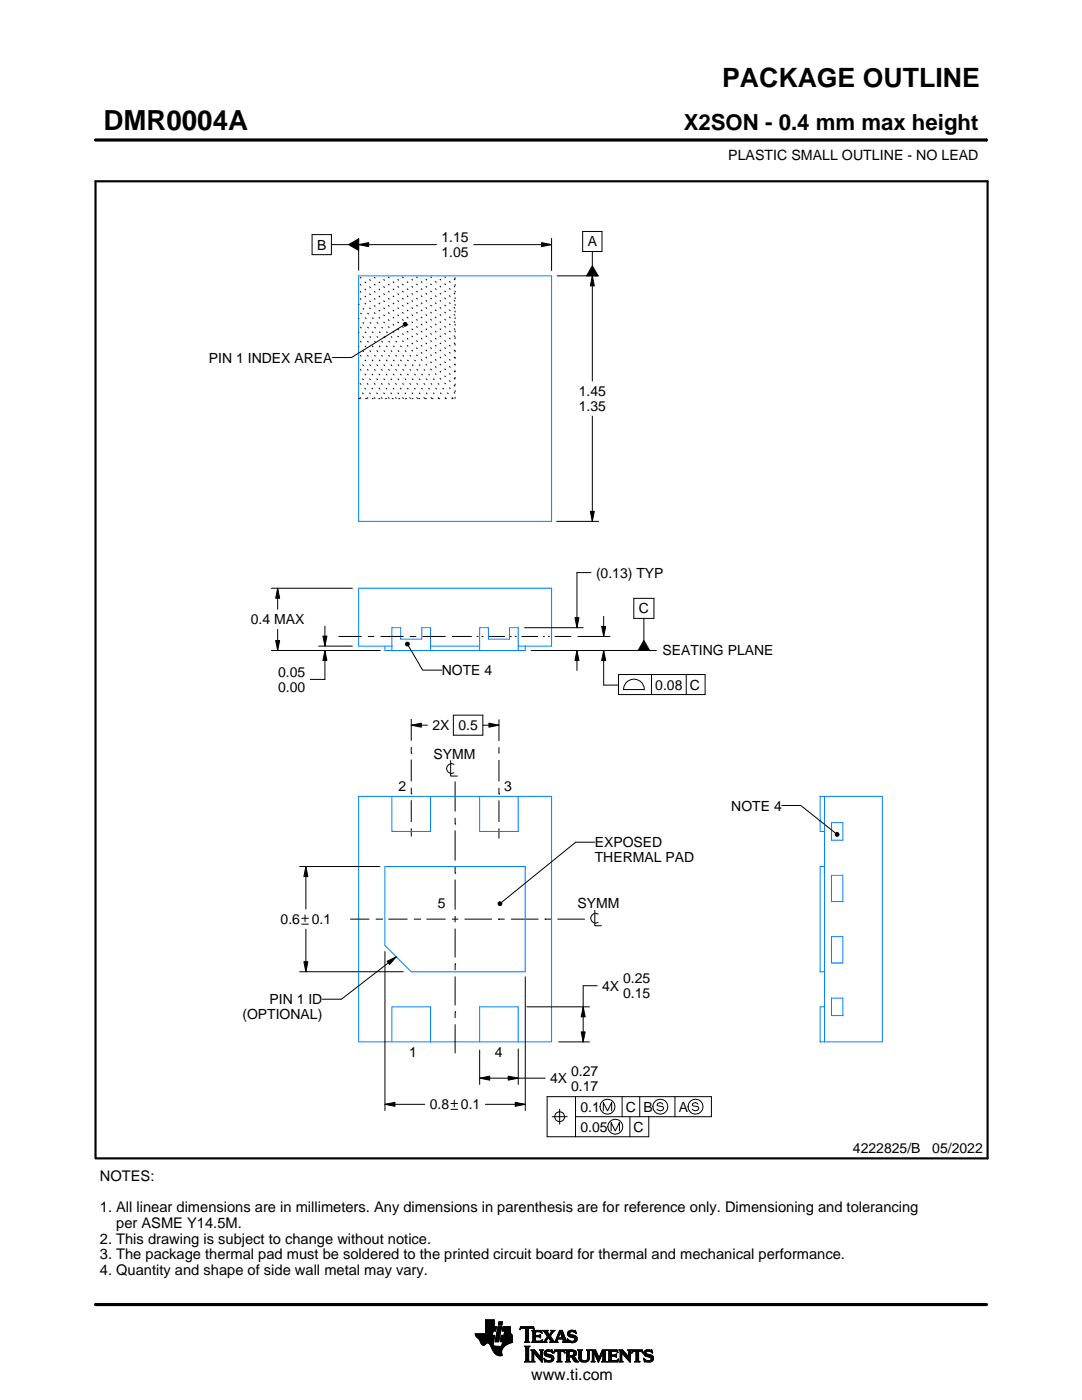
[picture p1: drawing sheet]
<svg xmlns="http://www.w3.org/2000/svg" width="216mm" height="279mm" viewBox="0 0 216 279" stroke-linecap="round" stroke-linejoin="round" font-family="sans-serif">
<g fill="none" stroke="#000" stroke-width=".2">
<path d="M19.1 27.9h177.7M196.8 27.7v.5M62.3 46.8h3.8v4h-3.8zM66.1 48.8h3.5M69.6 48.8l2-1.1v2.3zM71.6 48.8l2-.4v.8zM71.6 47.6v6.3M71.6 48.8h15.5M94.5 48.8h15.6M108.1 48.4l2 .4-2 .4zM110.1 47.6v6.4M111.2 55.1h8.2"/>
<path d="M116.3 46.2h3.8v4h-3.8zM118.2 55.1l.4 2h-.8zM118.2 50.2v2.9M118.2 55.1v21M118.2 53.1l1.1 2h-2.3zM80.5 64.6l.2-.3 .4 .1 .1 .3-.1 .3-.4 .1-.2-.2zM80.5 64.9l-10.4 6.5h-3.8M118.2 83.1v21M54.2 117.4h16.1M55.4 117.4l.4 2h-.8zM55.4 117.4v4.2M111.1 104.1h8.3"/>
<path d="M117.8 102.1h.8l-.4 2zM117.9 114.3h-2.8v11M126.5 119.4h4v4h-4zM54.2 129.8h21.7M55 127.8h.8l-.4 2zM55.4 125.6v4.2M63.6 128.9h6.7M64.4 126.9h.8l-.4 2zM64.8 129.8l.4 2h-.8zM64.8 124.9v4M64.8 129.8v5.8h-2.9M67.5 127h4.7"/>
<path d="M73.4 127h1.3M75.9 127h4.6M80.9 128.4l.3-.2h.3l.2 .3-.2 .4h-.3l-.3-.2zM81.5 128.9l2.8 4.8h3.8M81.8 127h1.3M84.3 127h4.6M90.2 127h.6M104.7 125.3h11.7M106 129.8h25M114.7 123.3h.8l-.4 2zM115.1 129.8l.4 2h-.8zM115.1 129.8v4"/>
<path d="M115.3 127h6.4M120.1 125h.8l-.4 2zM120.5 129.8l.4 2h-.8zM120.5 129.8v6.9h2.8M120.5 123v4M123.4 134.6h17.3v4h-17.3zM124.8 136.4a2.08 2.08 0 0 1 2.4-.8 2.08 2.08 0 0 1 1.4 2h-4.2l.1-.6zM128.5 123.4v4.4M128.5 127.8l1.1 2h-2.3zM130 134.6v4M136.9 134.6v4M82.1 144.7l2-.4v.8z"/>
<path d="M82.1 158.5h.1M82.1 150.3h.1M82.1 143.5v4.3M82.1 149.1v1.2M82.1 151.6v4.3M82.1 157.2v1.3M82.1 159.7v4.3M82.1 144.7h3.2M89.9 151.8v3.1h1.4M90.5 142.7h5.8v4h-5.8zM90.6 152.5a.98 .98 0 0 0-1.5 .9 .98 .98 0 0 0 1.5 .8M90.8 155.9v6.1"/>
<path d="M96.3 144.7h3.3M97.6 144.3l2 .4-2 .4zM99.6 158.5h.1M99.6 143.6v4.3M99.6 149.1v1.3M99.6 151.7v4.3M99.6 157.2v1.3M99.6 159.7v4.3M59.8 172.9h16M61 172.9l.4 2h-.8zM61 172.9v8.5M82.1 165.3v1.6"/>
<path d="M90.8 174.3h.1M90.8 164.5h.1M90.8 163.2v1.3M90.8 165.7v6.1M90.8 173v1.3M90.8 175.5v6M99.6 165.3v2M118.7 168.1h-3.8l-14.8 12M156 160.8h3.8l6.9 5.5M166.7 166.4l.2-.3 .4 .1 .1 .3-.1 .3-.4 .1-.2-.2zM59.8 193.9h20.7M60.2 183.3h1.3"/>
<path d="M60.2 184.4h1.3M60.6 191.9h.8l-.4 2zM60.9 182.6v1.3M61 185.4v8.5M69.9 183.4h3.8M75 183.4h1.2M76.2 183.4h.1M76.8 189.9v31.7M77.2 191.9l1.9-1-1.4 1.6zM77.5 183.4h3.8M79.1 190.9l-11 8.5h-3.8M82.6 183.4h1.2"/>
<path d="M83.8 183.4h.1M85.1 183.4h3.8M90.2 183.4h1.2M90.8 192.4h.1M90.8 182.8v1.3M90.8 185.3v5.8M90.8 192.4v1.2M90.8 194.9v5.8M92.7 183.4h5.5M99.4 180.2l.3-.2h.3l.2 .3-.2 .4h-.3l-.3-.2zM99.4 183.4h.1M99.4 183.4h1.3"/>
<path d="M102 183.4h5.4M104.8 194.9v26.7M108.7 183.4h.1M108.7 183.4h1.3M111.2 183.4h5.5M118.7 181.7v3.1h1.3M119.2 196.7h-2.8v11.2M119.4 182.4a.98 .98 0 0 0-1.5 .9 .98 .98 0 0 0 1.5 .8M90.6 219.6v1.3M90.8 201.9h.1M90.8 201.9v1.3M90.8 204.4v5.8"/>
<path d="M95.7 215.2l2-.4v.8zM95.7 215.2h13.1M95.7 209.6v6.8M101.4 214.8l2 .4-2 .4zM102.8 220l2 .4-2 .4zM103.4 209.3v7.1M105.1 200.9h12.5M111.5 207.9h6.1M114.8 218.9v8M116 205.9h.8l-.4 2zM116.4 200.9l.4 2h-.8zM124.1 218.9v4"/>
<path d="M127.7 218.9v4M134.7 218.9v4M76.8 220.4l2-.4v.8zM76.8 220.4h8M90 220.2h1.3M90 221.4h1.3M96.9 220.4h7.9M110.2 222.9h3M111.7 221.4v3M114.8 222.9h27.2v-4h-32.8v8h20.3v-4M120.4 221.7v-1.7l.8 1.7 .9-1.7v1.7M121.9 225.7v-1.7l.9 1.7 .8-1.7v1.7"/>
<path d="M125.7 222.9v4M132.3 220.4l-.5-.4-.5 .2-.2 .3 .2 .2 1 .2 .1 .3-.1 .3-.5 .2-.7-.3M139.3 220.4l-.5-.4-.5 .2-.2 .3 .2 .2 1 .2 .2 .3-.2 .3-.5 .2-.7-.3M94.8 266.2h3.5M94.8 266.3h3.5M94.9 266.4h3.3M94.9 266.5h3.8l-.2 1.2M94.9 266.5h3.8M95 266.6h3.7M95 266.7h3.7M95.1 266.8h3.6M95.2 266.9h3.4"/>
<path d="M95.3 267h3.3M95.4 267.1h3.2M95.5 267.2h3.1M95.6 267.3h3M95.7 267.4h2.8M95.7 267.5h2.8M95.8 267.6h2.7M95.8 267.7h2.7M95.9 267.8h2.6M95.9 267.9h2.5M95.9 268h2.5M96 268h1.1"/>
<path d="M96 268.1h1M96.1 268.2h.8M96.1 268.3h.7M96.2 268.4h.6M96.3 268.4h.4M96.9 266.1h1.4M96.9 266h1.4M96.9 265.9h1.4M96.9 265.8h1.5M96.9 265.7h1.5M96.9 264.7l2.2 .1-.2 .9h-.5l-.2 .8M96.9 265.6h2"/>
<path d="M96.9 265.5h2M96.9 265.4h2M96.9 265.3h2.1M96.9 265.2h2.1M96.9 265.1h2.1M96.9 265h2.1M96.9 264.9h2.1M96.9 264.8h2.2M96.9 264.6h1.7M96.9 264.5h1.7M96.9 264.4h1.7M96.9 264.3h1.7"/>
<path d="M96.9 264.2h1.7M96.9 264.1h1.7M96.9 264h1.7M96.9 263.9h1.7M96.9 263.8h1.7M96.9 263.7h1.7M96.9 263.6h1.7M96.9 263.5h1.7M96.9 263.4h1.7M97.5 268h.9M97.6 268.1h.8M97.7 268.2h.7"/>
<path d="M97.7 268.3h.7M97.8 268.4h.6M97.9 268.5h.6M97.9 268.6h.7M98 268.7h1.1M98 268.8h2.6M98 268.8h2.5M98.1 268.9h2.3M98.1 269h2.3M98.1 269.1h2.2M98.2 269.2h2.1M98.2 269.2h2"/>
<path d="M98.2 269.3h2M98.3 269.4h1.9M98.3 269.5h1.8M98.4 269.6h1.7M98.4 268v.4l.3 .2 2 .1M98.5 269.7h1.6M98.5 267.7l-.1 .3M98.5 269.8h1.6M98.6 269.9h1.5M98.6 264.8v-1.4h-1.7v2.8h-2.1l.1 .3 .8 .9 .6 1h.4l.5-.4 .4 .1 1 1.8 .8 .6h.8l-.1-1.1 .8-.9M98.6 270h1.5M98.7 270h1.4"/>
<path d="M98.8 270.1h1.3M98.8 267.7h.7M98.8 267.6h.7M98.8 267.5h.7M98.9 270.2h1.2M98.9 267.4h.7M98.9 267.3h.7M98.9 267.2h.7M98.9 267.1h.7M98.9 267h.7M98.9 270.3h1.3M99 266.9h.6"/>
<path d="M99 266.9h.7M99 266.8h.7M99 266.7h.7M99 266.6h.7M99 266.5h.7M99.1 270.4h1.1M99.1 266.4h.7M99.1 266.3h.7M99.1 266.2h.7M99.1 266.1h.7M99.1 266h.7M99.2 265.9h.7"/>
<path d="M99.2 265.8h.7M99.2 270.4h1M99.2 265.7h.7M99.2 265.6h.7M99.2 265.5h.7M99.3 265.4h.6M99.3 265.4h.7M99.3 265.3h.7M99.3 265.2h.7M99.3 265.1h.7M99.3 265h.7M99.4 270.5h.8"/>
<path d="M99.4 264.9h.7M99.4 264.8h.7M99.4 264.8h.7l-.6 3h-.7zM99.4 264.5l.2-.7h.7l-.2 .7h-.7M99.5 264.4h.6M99.5 264.3h.7M99.5 264.2h.7M99.5 264.1h.7M99.5 264h.7M99.5 263.9h.7M99.6 263.8h.7M99.8 270.6h.1"/>
<path d="M99.8 267.7h2.4M99.8 267.6h2.4M99.8 267.5h2.4M99.9 267.4h2.3M99.9 267.3h2.3M99.9 267.2h2.3M99.9 267.1h2.3M99.9 267h2.3M99.9 266.9h2.3M100 266.9h2.2M100 266.8h2.2M100 266.7h2.2"/>
<path d="M100 266.6h2.2M100 266.5h2.2M100.1 268.6h.7M100.2 268.5h.7M100.2 268.4h.8M100.2 268.4h.9M100.2 268.3h1M100.2 268.2h1.2M100.2 265.6h1.6M100.2 268.1h1.4M100.2 265.5h1.6M100.2 268h1.6"/>
<path d="M100.3 265.4h1.5M100.3 268h1.7M100.3 267.9h1.9M100.3 265.3h1.5M100.3 267.8h1.9M100.3 265.2h1.5M100.3 265.1h1.5M100.3 265h1.5M100.4 264.9h1.4M100.4 264.8h1.4M100.6 266.5l.1-.8h-.5l.2-.9h1.4l.1 1.1 .3 .6v1.4l-1.3 .6M100.6 266.4h1.5"/>
<path d="M100.6 266.3h1.4M100.6 266.2h1.4M100.6 266.1h1.3M100.7 266h1.2M100.7 265.9h1.2M100.7 265.8h1.1M100.7 265.7h1.1M102.2 266.5h-2.2l-.2 1.1 .1 .2h.4l-.2 .9M103.7 265.3h.1M103.8 265.2h.2M103.8 265h2.8M103.8 264.9h2.7"/>
<path d="M103.9 264.8h2.6M104.7 267.8h1M104.7 271.8h1.1M104.7 268.7h1M104.8 267.7h.7M104.8 271.7h.8M104.9 265.2h.6M104.9 268.9h.6M104.9 267.6h.6M104.9 267.5l-.2 .3M104.9 267.5h.6M104.9 267.4h.6"/>
<path d="M104.9 267.3h.6M104.9 267.2h.6M104.9 267.1h.6M104.9 267h.6M104.9 266.8h.6M104.9 266.7h.6M104.9 266.6h.6M104.9 266.5h.6M104.9 266.4h.6M104.9 266.3h.6M104.9 266.2h.6M104.9 266.1h.6"/>
<path d="M104.9 265.9h.6M104.9 265.8h.6M104.9 265.7h.6M104.9 265.6h.6M104.9 265.5h.6M104.9 265.4h.6M104.9 265.3h.6M104.9 271.5h.6M104.9 269h.6M104.9 271.4h.6M104.9 271.4v-2.4l-.2-.4h1.1l-.3 .4v2.4M104.9 271.4l-.2 .4h1.1l-.3-.4"/>
<path d="M104.9 271.3h.6M104.9 271.2h.6M104.9 271.1h.6M104.9 271h.6M104.9 270.9h.6M104.9 270.8h.6M104.9 270.6h.6M104.9 270.5h.6M104.9 270.4h.6M104.9 270.3h.6M104.9 270.2h.6M104.9 270.1h.6"/>
<path d="M104.9 270h.6M104.9 269.9h.6M104.9 269.8h.6M104.9 269.6h.6M104.9 269.5h.6M104.9 269.4h.6M104.9 269.3h.6M104.9 269.2h.6M104.9 269.1h.6M105.5 267.5l.2 .3M105.5 267.5v-2.3l.7-.1 .4 .3-.1-.6h-2.6l-.1 .6 .4-.3 .7 .1v2.3M105.7 267.8h-1"/>
<path d="M105.9 271.8h.8M105.9 269.4h.8M106.1 269.5h.7M106.1 267.8h2M106.1 271.7h.5M106.2 269.6h.7M106.2 271.5h.3M106.2 265.6h1.8M106.2 269.8h.8M106.2 271.4h.3M106.2 271.4l-.3 .4h.8l-.2-.4M106.2 271.3h.3"/>
<path d="M106.2 271.2h.3M106.2 271.1h.3M106.2 271h.3M106.2 270.9h.3M106.2 270.8h.3M106.2 270.6h.3M106.2 270.5h.3M106.2 270.4h.3M106.2 270.3h.3M106.2 270.2h.3M106.2 270.1h.3M106.2 270h1"/>
<path d="M106.2 269.9h.9M106.2 269.8v1.6M106.2 269.8l-.3-.4h.8l1.2 1.4M106.3 267.7h1.8M106.3 265.7h1.8M106.3 267.6h.6M106.3 265.8h.6M106.3 267.5l-.2 .3M106.3 267.5h.5M106.3 267.4h.5M106.3 267.3h.5M106.3 267.2h.5"/>
<path d="M106.3 267.1h.5M106.3 267h.5M106.3 266.8h.5M106.3 266.7h1.6M106.3 266.6h1.6M106.3 266.5h.5M106.3 266.4h.5M106.3 266.3h.5M106.3 266.2h.5M106.3 266.1h.5M106.3 265.9h.5M106.4 265.2h.2"/>
<path d="M106.5 270h.1M106.5 270v1.4M106.5 265.3h.1M106.6 270.1h.7M106.7 270.2h.7M106.8 270.3h.7M106.8 265.9l.2-.1h.6l.6 .2-.2-.5h-1.9l.2 .3v1.7M106.8 265.9v.6h.8l.3-.2v.7M106.9 270.4h.7M107 270.5h.7M107.1 270.6h.7M107.2 270.8h1"/>
<path d="M107.3 270.9h.9M107.4 271h.8M107.5 271.1h.7M107.6 271.2h.6M107.6 266.5h.3M107.7 271.3h.5M107.7 269.4h.7M107.7 266.8h.2M107.7 267.6h.5M107.8 266.4h.1M107.8 271.4h.4M107.8 267h.1"/>
<path d="M107.8 265.8h.3M107.8 269.5h.5M107.9 271.5h.3M107.9 269.6h.3M107.9 267l-.3-.2h-.8l.1 .8h.9l.5-.2M107.9 269.8h.3M107.9 270.6h.3M107.9 270.5h.3M107.9 270.4h.3M107.9 270.3h.3M107.9 270.2h.3M107.9 270.1h.3"/>
<path d="M107.9 270h.3M107.9 269.9h.3M107.9 269.8v1M107.9 269.8l-.2-.4h.7l-.2 .4M108 271.7h.2M108 265.9h.1M108 267.5h.2M108.1 271.8h.1M108.1 266.1h.1M108.2 267.4h.1M108.2 269.8v2.1l-1.7-1.9M108.2 267.8h.9"/>
<path d="M108.3 267.4l-.2 .5-2-.1M108.3 265.6h1M108.5 267.7h.5M108.5 271.1l.8 .4h.5l.2-.2-.1-.3-1-.4-.3-.3 .1-.7 .8-.2 .5 .1 .2-.1 .1 .6-.9-.3-.3 .1-.1 .3 1.3 .4 .2 .6M108.5 271.1h.1M108.5 265.7h.7M108.5 271.2h.2M108.6 271.3h.2M108.6 270.1h.4M108.6 270h.4M108.6 270.2h.6M108.6 267.6h.4"/>
<path d="M108.6 271.4h.4M108.6 269.9h.4M108.6 270.3h1M108.6 265.8h.7M108.6 271.5h.8M108.6 269.8h.5M108.7 271.7h1.5M108.7 270.4h1.3M108.7 267.5h.3M108.7 271.8h.1M108.7 265.9h.6M108.7 269.6h1.5"/>
<path d="M108.8 267.4h.3M108.8 270.5h1.5M108.8 266.1h.6M108.8 269.5h1.4M108.8 267.3h.4M108.9 266.2h.6M108.9 267.2h.4M108.9 266.3h.6M108.9 270.6h1.5M109 267.1h.3M109 266.4h1M109.1 271.8h.9"/>
<path d="M109.1 269.4h.7M109.1 267h.9M109.1 266.5h.8M109.1 267.8h-.9M109.2 266.8h.8M109.2 266.6h.6M109.2 266.7h.7M109.2 266.7l-.6 .9-.4 .2M109.3 270.8h1.1M109.5 267.1h.6M109.6 267.2h.6M109.7 271.5h.7"/>
<path d="M109.7 267.3h.6M109.7 267.8l.2-.1-.5-.8-.4 .8 .1 .1M109.7 267.8h1.6M109.7 266.3h.4M109.7 267.4h.6M109.8 270.9h.7M109.8 266.2h.3M109.8 266.6l.9 1.2 1-2.3h.5l.8 2.1 .3 .2M109.8 267.5h.6M109.9 266.1h.3M109.9 269.8h.4M109.9 267.6h.6"/>
<path d="M109.9 267.7h.7M109.9 271.4h.5M109.9 265.9h.4M110 271h.5M110 265.6h.7M110 265.9l-.4 .5-.4-.6 .2-.3h-1.1l.9 1.2M110 265.9l.1-.2-.2-.2h.8l-.9 1.1M110 271.3h.5M110 265.8h.4M110 271.1h.5M110 271.2h.5M110.1 269.4h.1"/>
<path d="M110.1 265.7h.4M110.1 269.9h.2M110.2 270h.1M110.5 270h.1M110.5 269.9h.2M110.5 271.1l-.3 .6-.7 .2-.6-.2-.2 .1-.2-.7M110.5 269.8h.3M110.6 269.6h2.1M110.6 269.5h2M110.6 269.4h2M110.7 267.7h.5M110.8 267.6h.4"/>
<path d="M110.9 267.5h.3M110.9 267.4h.3M111 267.3h.3M111 267.2h1.8M111 267.1h1.8M111.1 267h.3M111.1 271.8h1M111.1 266.8h.4M111.2 266.7h.3M111.2 267.5l.1-.2h1l.1 .2M111.2 267.5v.3h.1M111.2 266.6h.3"/>
<path d="M111.3 266.5h.3M111.3 271.7h.6M111.3 266.4h.3M111.3 271.5h.6M111.3 267.8h-1.6M111.3 269.8h.6M111.4 266.3h.3M111.4 271.4h.5M111.4 271.4l-.1-1.7h-.4l-.4 .4 .2-.7h1.9l.1 .7-.4-.4h-.4v1.7M111.4 270.5h.5M111.4 270.4h.5M111.4 270.3h.5"/>
<path d="M111.4 270.2h.5M111.4 270.1h.5M111.4 270h.5M111.4 269.9h.5M111.4 271.4l-.3 .4h1l-.2-.4M111.4 271.3h.5M111.4 271.2h.5M111.4 271.1h.5M111.4 271h.5M111.4 270.9h.5M111.4 270.8h.5M111.4 270.6h.5"/>
<path d="M111.4 266.2h.3M111.4 266.1h.4M111.5 265.9h.9M111.5 265.8h.8M111.6 265.7h.7M111.6 265.6h.6M111.8 265.9l.4 1.1h-.8zM111.9 266.1h.5M111.9 266.2h.5M111.9 266.3h.6M112 266.4h.5M112 266.5h.6"/>
<path d="M112.1 266.6h.5M112.1 266.7h.6M112.1 266.8h.6M112.2 267h.5M112.2 267.8h1.1M112.3 267.3h.6M112.3 267.4h.6M112.4 267.5h.6M112.4 267.5v.3h-.2M112.4 269.8h.3M112.4 267.6h.6M112.4 267.7h.7"/>
<path d="M112.6 269.9h.1M112.6 270h.2M112.8 271.8h1M112.8 269.4h1.6M113 269.5h1.7M113 271.7h.7M113 269.6h1.9M113 271.5h.6M113 269.8h.6M113 271.4h.6M113 271.4l-.2 .4h1l-.2-.4M113 271.3h.6"/>
<path d="M113 271.2h.6M113 271.1h.6M113 271h.6M113 270.9h.6M113 270.8h1.5M113 270.6h1.6M113 270.5h1.8M113 270.4h.6M113 270.3h.6M113 270.2h.6M113 270.1h.6M113 270h.6"/>
<path d="M113 269.9h.6M113 269.8v1.6M113 269.8l-.2-.4h1.5l.5 .2 .2 .3v.4l-.2 .3-.4 .1M113.2 267.3h.2M113.2 267.4h.3M113.2 266.2h.5M113.2 266.3h.6M113.2 266.1h.5M113.3 267.5h.3M113.3 267.8h-1.1M113.3 266.4h.9M113.3 265.9h.4"/>
<path d="M113.3 267.6h.6M113.3 266.5h1.3M113.3 267.7h1.6M113.3 265.8h.5M113.3 267.8h.2M113.4 266.6h1.5M113.4 265.7h1.5M113.4 265.7l.5-.2 .7 .1 .2-.1 .1 .7-.7-.4h-.4l-.1 .3 .1 .2 .9 .2 .4 .3 .1 .5-.3 .5-.6 .2-.7-.2-.2 .1-.2-.7 .9 .5 .4-.1 .2-.3-.1-.3-1.2-.4-.2-.5zM113.5 266.7h1.5M113.5 265.6h1.4M113.6 271.4v-.6h.4l.7 .9 .8 .1M113.6 269.9l.1-.2 .7 .2v.4l-.4 .2"/>
<path d="M113.6 269.9v.6M113.7 267.8h1.1M113.8 266.8h1.3M113.8 265.5h.6M114 268h.4M114.1 270.9h.6M114.2 271h.6M114.2 271.1h.7M114.3 271.2h.6M114.3 267h.8M114.3 269.8h.7M114.3 270.4h.6"/>
<path d="M114.4 271.3h.6M114.4 270.7l1.1 1.1M114.4 270.7h.1M114.4 271.4h.7M114.4 269.9h.6M114.4 270.3h.6M114.5 267.6h.5M114.5 270.2h.5M114.5 270h.5M114.5 265.8h.4M114.5 270.1h.5M114.5 271.5h.7"/>
<path d="M114.6 271.7h.7M114.6 267.1h.6M114.6 267.5h.5M114.7 267.2h.5M114.7 267.4h.5M114.7 265.9h.3M114.7 267.3h.5M114.7 271.8h.8M114.8 266.1h.2M114.9 266.2h.1M115.3 269.4h.9M115.4 269.5h.7"/>
<path d="M115.5 269.6h.5M115.5 269.8h.5M115.5 269.8v1.4l.4 .5 .6 .2 .6-.1 .4-.3 .1-.5M115.5 271h.5M115.5 270.9h.5M115.5 270.8h.5M115.5 270.6h.5M115.5 270.5h.5M115.5 270.4h.5M115.5 270.3h.5M115.5 270.2h.5M115.5 270.1h.5"/>
<path d="M115.5 270h.5M115.5 269.9h.5M115.5 269.8l-.2-.4h.9l-.2 .4M115.5 271.1h.5M115.5 271.2h.5M115.5 271.3h.6M115.6 271.4h.6M115.7 271.5h.8M115.8 271.7h1.5M116 271l.2 .4 .4 .2 .5-.2 .2-.4M116 269.8v1.2M116 271.8h1.1"/>
<path d="M116.8 271.5h.6M117 269.4h.8M117.1 271.4h.4M117.2 269.5h.5M117.2 271.3h.4M117.2 269.6h.4M117.2 271.2h.4M117.2 271.1h.4M117.3 269.8h.3M117.3 271h.3M117.3 270.9h.3M117.3 270.8h.3"/>
<path d="M117.3 270.6h.3M117.3 270.5h.3M117.3 270.4h.3M117.3 270.3h.3M117.3 270.2h.3M117.3 270.1h.3M117.3 270h.3M117.3 269.9h.3M117.6 269.8l.2-.4h-.8l.2 .3 .1 1.3M117.6 269.8v1.2M118 271.8h.7M118 269.4h.8"/>
<path d="M118.1 269.5h.8M118.1 271.7h.5M118.2 269.6h.7M118.2 271.5h.3M118.2 269.8h.8M118.2 271.4h.3M118.2 269.8l-.2-.4h.8l.7 1.6 .7-1.6h.9l-.3 .4M118.2 271.4l-.2 .4h.7l-.2-.4M118.2 271.3h.3M118.2 271.2h.3M118.2 271.1h.3M118.2 271h.3"/>
<path d="M118.2 270.9h.3M118.2 270.8h.3M118.2 270.6h.3M118.2 270.5h.3M118.2 270.4h.3M118.2 270.3h.3M118.2 270.2h.3M118.2 270.1h.3M118.2 270h.9M118.2 269.9h.8M118.2 269.8v1.6M118.6 270.1h.5"/>
<path d="M118.6 270.2h.6M118.7 270.3h.5M118.7 270.4h.6M118.8 270.5h.5M118.8 270.6h.6M118.9 270.8h.5M118.9 270.9h.6M119 271h.8M119 271.1h.8M119.1 271.2h.6M119.1 271.3h.6M119.2 271.4h.4"/>
<path d="M119.2 271.5h.4M119.3 271.7h.2M119.3 271.8h.2M119.6 270.9h.3M119.6 270.8h.3M119.7 270.6h.3M119.7 270.5h.3M119.8 270.4h.3M119.8 270.3h.3M119.9 270.2h.3M119.9 270.1h.3M120 270h.8"/>
<path d="M120 269.9h.8M120 269.8h.8M120.1 271.8h1M120.1 269.6h.7M120.1 269.5h.8M120.2 269.4h.9M120.2 271.7h.7M120.3 271.5h.5M120.3 271.4h.5M120.3 271.4l-.2 .4h1l-.3-.4M120.3 271.4v-1.5l-.9 2-.9-2v1.5M120.3 271.3h.5"/>
<path d="M120.3 271.2h.5M120.3 271.1h.5M120.3 271h.5M120.3 270.9h.5M120.3 270.8h.5M120.3 270.6h.5M120.3 270.5h.5M120.3 270.4h.5M120.3 270.3h.5M120.3 270.2h.5M120.3 270.1h.5M120.8 269.8v1.6"/>
<path d="M121.2 271.8h2M121.2 269.4h1.9M121.4 269.5h1.8M121.4 271.7h1.9M121.5 269.6h1.7M121.5 271.5h1.8M121.5 269.8h.5M121.5 271.4h.5M121.5 269.8l-.3-.4h1.9l.2 .6M121.5 269.9h.5M121.5 269.8v1.6M121.5 271.3h.5"/>
<path d="M121.5 271.2h.5M121.5 271.1h.5M121.5 271h.5M121.5 270.9h.5M121.5 270.8h.5M121.5 270.6h1.5M121.5 270.5h1.5M121.5 270.4h1.5M121.5 270.3h.5M121.5 270.2h.5M121.5 270.1h.5M121.5 270h.5"/>
<path d="M122.6 270.4l.4-.2v.7l-.2-.2h-.8v.8h.2M122.9 270.8h.1M122.9 270.3h.1M123 269.8h.3M123.1 271.4h.3M123.2 269.9h.1M123.3 270h.1M123.3 270l-.4-.3h-.8l-.1 .7M123.3 271.3h.1M123.4 271.2h.1M123.4 271.2l-.2 .6h-2l.3-.4M123.4 271.2l-.3 .3h-.4"/>
<path d="M123.5 271.8h.8M123.5 269.4h.7M123.6 269.5h.7M123.7 271.7h.5M123.7 269.6h.7M123.7 271.5h.4M123.7 269.8h.8M123.7 271.4h.4M123.7 271.4l-.2 .4h.8l-.2-.4M123.7 271.3h.4M123.7 271.2h.4M123.7 271.1h.4"/>
<path d="M123.7 271h.4M123.7 270.9h.4M123.7 270.8h.4M123.7 270.6h.4M123.7 270.5h.4M123.7 270.4h.4M123.7 270.3h.4M123.7 270.2h.4M123.7 270.1h.4M123.7 270h1M123.7 269.9h.9M123.7 269.8v1.6"/>
<path d="M123.7 269.8l-.2-.4h.7l1.2 1.4 .1-1M124.1 270v1.4M124.1 270h.1M124.2 270.1h.6M124.2 270.2h.7M124.3 270.3h.7M124.4 270.4h.7M124.5 270.5h.7M124.6 270.6h.7M124.7 270.8h1.1M124.8 270.9h1M124.9 271h.9"/>
<path d="M125 271.1h.8M125.1 271.2h.7M125.2 271.3h.6M125.2 269.4h.8M125.3 271.4h.5M125.4 269.5h.5M125.4 271.5h.4M125.4 269.6h.4M125.5 269.8h.3M125.5 269.8l-.3-.4h.8l-.2 .4M125.5 270.4h.3M125.5 270.3h.3"/>
<path d="M125.5 270.2h.3M125.5 270.1h.3M125.5 270h.3M125.5 269.9h.3M125.5 270.6h.3M125.5 270.5h.3M125.5 271.7h.3M125.6 271.8h.2M125.8 269.8v2.1l-1.7-1.9M126 270h.1M126.1 269.9h.1M126.1 269.8h.3"/>
<path d="M126.1 269.6h2.1M126.2 269.5h2M126.2 269.4h2M126.6 271.8h1.1M126.9 271.7h.6M126.9 271.5h.5M126.9 269.8h.5M126.9 271.4h.5M126.9 271.4v-1.7h-.5l-.3 .4 .1-.7h1.9l.2 .7-.4-.4h-.5v1.7M126.9 270.5h.5M126.9 270.4h.5M126.9 270.3h.5"/>
<path d="M126.9 270.2h.5M126.9 270.1h.5M126.9 270h.5M126.9 269.9h.5M126.9 271.4l-.3 .4h1.1l-.3-.4M126.9 271.3h.5M126.9 271.2h.5M126.9 271.1h.5M126.9 271h.5M126.9 270.9h.5M126.9 270.8h.5M126.9 270.6h.5"/>
<path d="M128 269.8h.3M128.1 269.9h.2M128.2 270h.1M128.4 271.1h.1M128.4 271.2h.2M128.5 271.3h.2M128.5 270.1h.4M128.5 270h.4M128.5 270.2h.6M128.5 271.4h.4M128.5 269.9h.4M128.5 270.3h1"/>
<path d="M128.5 271.5h.8M128.5 269.8h.5M128.6 271.7h1.5M128.6 270.4h1.3M128.6 271.8h.1M128.6 269.6h1.5M128.7 270.5h1.5M128.7 269.5h1.4M128.8 270.6h1.5M128.9 271.8h1M129 269.4h.7M129.1 270.8l-.6-.4 .1-.7 .5-.3 .8 .1 .2-.1 .1 .7-.8-.4-.4 .1-.1 .2 1.3 .5 .2 .6"/>
<path d="M129.1 270.8l.8 .2v.4l-.7 .1-.8-.4M129.2 270.8h1.1M129.6 271.5h.7M129.6 270.9h.8M129.8 269.8h.4M129.8 271.4h.5M129.9 271h.5M129.9 271.3h.5M129.9 271.1h.5M129.9 271.2h.5M129.9 269.4h.2M130 269.9h.2"/>
<path d="M130.1 270h.1M130.4 271.1l-.3 .6-.7 .2-.6-.2-.2 .1-.2-.7"/>
<circle cx="111.7" cy="222.8" r=".99"/>
<circle cx="121.2" cy="220.9" r="1.49"/>
<circle cx="122.8" cy="224.9" r="1.49"/>
<circle cx="131.8" cy="220.9" r="1.49"/>
<circle cx="138.8" cy="220.9" r="1.49"/>
</g>
<g fill="#000">
<path d="M69.6 48.8l2-1.1v2.3zM71.6 48.8l2-.4v.8zM108.1 48.4l2 .4-2 .4zM118.2 55.1l.4 2h-.8zM118.2 53.1l1.1 2h-2.3zM80.5 64.6l.2-.3 .4 .1 .1 .3-.1 .3-.4 .1-.2-.2zM55.4 117.4l.4 2h-.8zM117.8 102.1h.8l-.4 2zM55 127.8h.8l-.4 2zM64.4 126.9h.8l-.4 2zM64.8 129.8l.4 2h-.8zM80.9 128.4l.3-.2h.3l.2 .3-.2 .4h-.3l-.3-.2z"/>
<path d="M115.1 129.8l.4 2h-.8zM114.7 123.3h.8l-.4 2zM120.1 125h.8l-.4 2zM120.5 129.8l.4 2h-.8zM128.5 127.8l1.1 2h-2.3zM82.1 144.7l2-.4v.8zM97.6 144.3l2 .4-2 .4zM61 172.9l.4 2h-.8zM166.7 166.4l.2-.3 .4 .1 .1 .3-.1 .3-.4 .1-.2-.2zM60.6 191.9h.8l-.4 2zM77.2 191.9l1.9-1-1.4 1.6zM99.4 180.2l.3-.2h.3l.2 .3-.2 .4h-.3l-.3-.2z"/>
<path d="M95.7 215.2l2-.4v.8zM101.4 214.8l2 .4-2 .4zM116.4 200.9l.4 2h-.8zM116 205.9h.8l-.4 2zM76.8 220.4l2-.4v.8zM102.8 220l2 .4-2 .4z"/>
</g>
<path d="M19.1 36.2h178v195h-178z" fill="none" stroke="#000" stroke-width=".43"/>
<path d="M19 27.9h177.8M19 260.3h177.8" fill="none" stroke="#000" stroke-width=".63"/>
<g fill="none" stroke="#0080ff" stroke-width=".2">
<path d="M71.6 55.1h38.5v49h-38.5zM76.8 128.9v.9h28v-.9M78.2 128.9h-6.6v-11.5h38.5v11.5h-6.7M78.2 129.8v-4.5h1.8v2.2h4.2v-2.2h1.7v4.5M85.9 128.9h9.8M95.7 129.8v-4.5h1.8v2.2h4.2v-2.2h1.7v4.5M71.6 158.9h38.5v49h-38.5zM78.2 158.9v7h7.7v-7M95.7 158.9v7h7.7v-7M164.5 158.9v49M76.8 172.9h28v21h-22.7l-5.3-5.2zM164.5 165.9h-.9v-7h12.5v49h-12.5v-7h.9"/>
<path d="M164.5 172.9h-.9v21h.9M165.9 164.2h2.3v3.5h-2.3zM165.9 174.7h2.3v5.2h-2.3zM165.9 199.2h2.3v3.5h-2.3zM165.9 186.9h2.3v5.3h-2.3zM85.9 207.9v-7h-7.7v7M103.4 207.9v-7h-7.7v7"/>
</g>
<g fill="none" stroke="#000" stroke-width=".2" stroke-dasharray=".3 1" stroke-linecap="butt">
<path d="M90.8 58.7l-3.7-3.6M90.8 57.3l-2.2-2.2M90.8 55.9l-.8-.8M71.6 79.6h19.2M72 79.6l-.4-.5M73.5 79.6l-1.9-1.9M74.9 79.6l-3.3-3.4M76.3 79.6l-4.7-4.8M77.7 79.6l-6.1-6.2M79.1 79.6l-7.5-7.6M80.5 79.6l-8.9-9M81.9 79.6l-10.3-10.4"/>
<path d="M83.4 79.6l-11.8-11.8M84.8 79.6l-13.2-13.3M86.2 79.6l-14.6-14.7M87.6 79.6l-16-16.1M89 79.6l-17.4-17.5M90.4 79.6l-18.8-18.9M90.8 79.6v-24.5M90.8 78.5l-19.2-19.2M90.8 77.1l-19.2-19.2M90.8 75.7l-19.2-19.3M90.8 74.3l-19.2-19.2M90.8 72.9l-17.8-17.8"/>
<path d="M90.8 71.4l-16.4-16.3M90.8 70l-15-14.9M90.8 68.6l-13.6-13.5M90.8 67.2l-12.1-12.1M90.8 65.8l-10.7-10.7M90.8 64.4l-9.3-9.3M90.8 63l-7.9-7.9M90.8 61.5l-6.5-6.4M90.8 60.1l-5.1-5"/>
</g>
<path d="M90.8 127h23.4" fill="none" stroke="#000" stroke-width=".2" stroke-dasharray="3.3 1 .3 .7 .3 1" stroke-linecap="butt"/>
<text font-size="5.5" x="20.6" y="26">DMR0004A</text>
<text font-size="5.3" x="144.1" y="17.4">PACKAGE OUTLINE</text>
<text font-size="4.4" x="136.4" y="26">X2SON - 0.4 mm max height</text>
<text font-size="3.2" x="106" y="275.3">www.ti.com</text>
<g font-size="2.9">
<text x="19.9" y="235.6">NOTES:</text>
<text x="19.9" y="241.9">1. All linear dimensions are in millimeters. Any dimensions in parenthesis are for reference only. Dimensioning and tolerancing</text>
<text x="23.2" y="245">per ASME Y14.5M.</text>
<text x="19.9" y="248.2">2. This drawing is subject to change without notice.</text>
<text x="19.9" y="251.3">3. The package thermal pad must be soldered to the printed circuit board for thermal and mechanical performance.</text>
<text x="19.9" y="254.5">4. Quantity and shape of side wall metal may vary.</text>
</g>
<g font-size="2.8">
<text x="145.3" y="32">PLASTIC SMALL OUTLINE - NO LEAD</text>
<text x="63.3" y="49.8">B</text>
<text x="88.1" y="48.3">1.15</text>
<text x="88.1" y="51.3">1.05</text>
<text x="117.3" y="49.2">A</text>
<text x="41.7" y="72.4">PIN 1 INDEX AREA</text>
<text x="115.5" y="79.1">1.45</text>
<text x="115.5" y="82.1">1.35</text>
<text x="118.9" y="115.3">(0.13) TYP</text>
<text x="50.1" y="124.6">0.4 MAX</text>
<text x="127.5" y="122.4">C</text>
<text x="132.2" y="130.8">SEATING PLANE</text>
<text x="55.5" y="135.1">0.05</text>
<text x="88.1" y="134.7">NOTE 4</text>
<text x="130.7" y="137.6">0.08 C</text>
<text x="55.5" y="138.1">0.00</text>
<text x="86.3" y="145.7">2X 0.5</text>
<text x="86.5" y="151.4">SYMM</text>
<text x="79.5" y="158">2</text>
<text x="100.6" y="158">3</text>
<text x="145.9" y="161.8">NOTE 4</text>
<text x="118.7" y="169.1">EXPOSED</text>
<text x="118.7" y="172.1">THERMAL PAD</text>
<text x="56" y="184.4">0.6</text>
<text x="62.2" y="184.4">0.1</text>
<text x="87.3" y="181.2">5</text>
<text x="115.2" y="181.3">SYMM</text>
<text x="120.2" y="197.7">4X</text>
<text x="124.4" y="196.2">0.25</text>
<text x="48.4" y="203.4">(OPTIONAL)</text>
<text x="53.8" y="200.4">PIN 1 ID</text>
<text x="124.4" y="199.2">0.15</text>
<text x="81.7" y="211">1</text>
<text x="98.7" y="210.9">4</text>
<text x="114" y="214.7">0.27</text>
<text x="85.8" y="221.4">0.8</text>
<text x="92" y="221.4">0.1</text>
<text x="109.8" y="216.2">4X</text>
<text x="114" y="217.7">0.17</text>
<text x="115.8" y="221.9">0.1</text>
<text x="124.9" y="221.9">C B</text>
<text x="135.4" y="221.9">A</text>
<text x="115.8" y="225.9">0.05</text>
<text x="126.4" y="225.9">C</text>
<text x="170.2" y="230.2">4222825/B</text>
<text x="186" y="230.2">05/2022</text>
</g>
<text font-size=".3" x="106" y="28.1">SCALE 9.000</text>
</svg>
